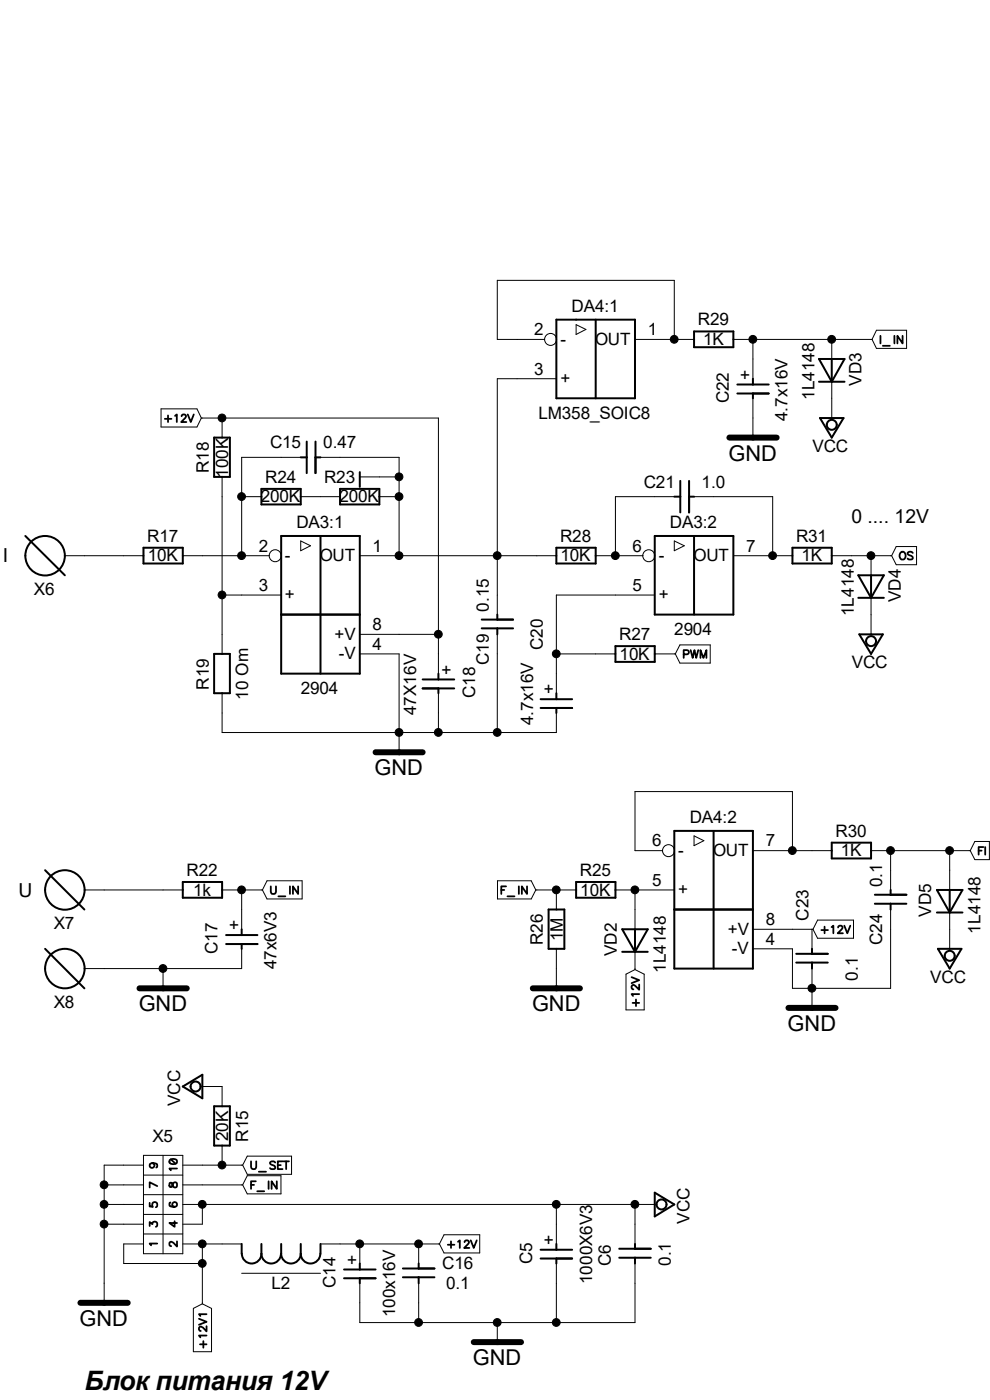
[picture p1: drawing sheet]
<svg xmlns="http://www.w3.org/2000/svg" width="210mm" height="297mm" viewBox="0 0 210 297" stroke-linecap="round" stroke-linejoin="round" font-family="sans-serif">
<g fill="#000" stroke="#000" stroke-width=".21">
<circle cx="143" cy="72" r=".83"/>
<circle cx="159.7" cy="72" r=".83"/>
<circle cx="176.4" cy="72" r=".83"/>
<circle cx="47.1" cy="88.7" r=".83"/>
<circle cx="51.2" cy="105.3" r=".83"/>
<circle cx="51.2" cy="117.9" r=".83"/>
<circle cx="84.6" cy="117.9" r=".83"/>
<circle cx="84.6" cy="101.2" r=".83"/>
<circle cx="84.6" cy="105.3" r=".83"/>
<circle cx="105.5" cy="117.9" r=".83"/>
<circle cx="130.5" cy="117.9" r=".83"/>
<circle cx="163.9" cy="117.9" r=".83"/>
<circle cx="184.8" cy="117.9" r=".83"/>
<circle cx="47.1" cy="126.2" r=".83"/>
<circle cx="93" cy="134.6" r=".83"/>
<circle cx="118" cy="138.7" r=".83"/>
<circle cx="84.6" cy="155.4" r=".83"/>
<circle cx="93" cy="155.4" r=".83"/>
<circle cx="105.5" cy="155.4" r=".83"/>
<circle cx="51.2" cy="188.8" r=".83"/>
<circle cx="118" cy="188.8" r=".83"/>
<circle cx="134.7" cy="188.8" r=".83"/>
<circle cx="168.1" cy="180.4" r=".83"/>
<circle cx="188.9" cy="180.4" r=".83"/>
<circle cx="201.4" cy="180.4" r=".83"/>
<circle cx="34.6" cy="205.5" r=".83"/>
<circle cx="172.2" cy="209.7" r=".83"/>
<circle cx="22.1" cy="259.7" r=".83"/>
<circle cx="22.1" cy="251.4" r=".83"/>
<circle cx="22.1" cy="255.5" r=".83"/>
<circle cx="42.9" cy="255.5" r=".83"/>
<circle cx="47.1" cy="247.2" r=".83"/>
<circle cx="118" cy="255.5" r=".83"/>
<circle cx="134.7" cy="255.5" r=".83"/>
<circle cx="42.9" cy="263.9" r=".83"/>
<circle cx="42.9" cy="268" r=".83"/>
<circle cx="76.3" cy="263.9" r=".83"/>
<circle cx="88.8" cy="263.9" r=".83"/>
<circle cx="88.8" cy="280.6" r=".83"/>
<circle cx="105.5" cy="280.6" r=".83"/>
<circle cx="118" cy="280.6" r=".83"/>
</g>
<g fill="none" stroke="#000" stroke-width=".21">
<path d="M115.5 72h-10v-12.5h37.5v12.5M122.2 68.9l2.1 1-2.1 1.1zM134.7 72h12.5M155.6 72h29.4M159.7 72v8.3M176.4 72v4.2M185.9 70.1h6.4v3.8h-6.4l-.9-1.9zM34.2 86.7h7.6l.9 2-.9 1.9h-7.6zM42.7 88.7h50.3v54.2M47.1 88.7v4.1M63.8 97h-12.5v20.9M68 97h16.7v20.9"/>
<path d="M118 80.3h-12.5v50.1M159.7 84.5v8.3M176.4 80.3v8.4M13.8 117.9h16.6M38.8 117.9h18.3M47.1 101.2v37.5M51.3 105.4h4.2M63.8 105.4h8.3M63.8 114.8l2.1 1-2.1 1zM76.3 117.9h41.7M76.3 101.2h8.4M80.5 105.4h4.2"/>
<path d="M126.4 117.9h10M143 105.4h-12.4v12.5M143 114.8l2.2 1-2.2 1zM147.2 105.4h16.7v12.5M155.6 117.9h12.5M176.4 117.9h12.7M184.8 117.9v4.1M190.1 116h4.3v3.8h-4.3l-1-1.9zM47.1 126.2h12.5M76.3 138.7h8.4v20.9M76.3 134.6h16.7M105.5 134.6v20.8"/>
<path d="M118 138.7h12.6M138.9 126.2h-20.9v20.9M138.9 138.7h4.4M144.2 136.8h6.5v3.9h-6.5l-.9-2zM184.8 126.2v8.4M47.1 147.1v8.3h70.9v-4.1M93 147.1v8.3M147.2 177.3l2.1 1.1-2.1 1zM206.8 178.5h3.1v3.9h-3.1l-1-1.9zM17.9 188.8h20.9M47.1 188.8h8.6M51.3 188.8v8.3"/>
<path d="M56.6 186.9h7.5v3.8h-7.5l-.9-1.9zM105.5 186.9h7.2l1 1.9-1 1.9h-7.2zM113.7 188.8h8.5M118 188.8v4.2M130.6 188.8h12.4M134.7 188.8v8.3M140.5 180.5h-5.8v-12.6h33.4v12.6M159.7 197.1h12.8M159.7 180.5h16.7M172.3 197.1v4.2M173.4 195.2h7.7v3.9h-7.7l-.9-2zM184.8 180.5h21"/>
<path d="M188.9 180.5v8.3M188.9 193v16.7h-20.8v-8.4h-8.4M201.5 180.5v8.3M201.5 193v8.3M34.6 205.5v4.2M51.3 201.3v4.2h-33.4M118 201.3v8.4M132.8 206.7l1.9-1 2 1v7.5h-3.9zM134.7 201.3v4.4M172.3 205.5v8.3M42.9 230.5h4.2v4.2M22.1 255.5h8.3"/>
<path d="M22.1 259.7h8.3M22.1 251.4h8.3M30.4 247.2h-8.3v29.2M30.4 245.1h8.4v20.9h-8.4zM30.4 253.4h8.4M30.4 249.3h8.4M30.4 257.6h8.4M34.6 245.1v20.9M38.8 255.5h100.1M38.8 247.2h12.7M38.8 251.4h12.7M42.9 255.5v4.2h-4.1"/>
<path d="M47.1 243v4.2M52.5 245.3h9.3v3.8h-9.3l-1-1.9zM52.5 249.4h7.1v3.9h-7.1l-1-1.9zM118 255.5v8.4M134.7 255.5v8.4M30.4 263.9h-4.2v4.2h16.7M30.4 261.8h8.4M38.8 263.9h12.5M41 277.6l1.9-1 2 1v9.2h-3.9zM42.9 263.9v12.7M51.3 270.1h16.7M68 263.9h25.2"/>
<path d="M76.3 263.9v4.2M88.8 263.9v4.2M88.8 272.2v8.4M94.2 262h7.6v3.8h-7.6l-1-1.9zM118 268.1v12.5M134.7 268.1v12.5h-58.4v-8.4M105.5 280.6v4.1"/>
<circle cx="116.8" cy="72" r="1.27"/>
<circle cx="58.4" cy="117.9" r="1.27"/>
<circle cx="137.6" cy="117.9" r="1.27"/>
<circle cx="141.8" cy="180.5" r="1.27"/>
</g>
<g fill="none" stroke="#000" stroke-width=".38">
<path d="M186.8 71.2v1.7M187.3 73.4h1.5M189.7 71.2v1.7M191.5 71.2v1.7l-1.1-1.7v1.7M35 88.9h1.4M35.6 88.1v1.4M37.1 88.2l.4-.3v1.6M38.5 88.3l.3-.4 .6 .2a.5 .5 0 0 1-.2 .7l-.8 .7h1.1M39.8 87.9l.7 1.6 .6-1.6M191 117.3l.2-.2a.8 .8 0 0 1 .9 .4 .8 .8 0 0 1-.2 1l-.1 .2a.8 .8 0 0 1-1-.4 .8 .8 0 0 1 .2-1zM193.6 117.3a.6 .6 0 0 0-.6-.3 .6 .6 0 0 0-.5 .5l1.1 .7-.1 .5h-.6l-.4-.2M145 138.8l1-.1 .1-.2-.1-.4-.2-.2h-.8v1.7"/>
<path d="M146.5 137.9l.4 1.7 .4-1.7 .4 1.7 .4-1.7M148.6 139.6v-1.7l.6 1.7 .7-1.7v1.7M208.6 179.7h-1v1.6M209 179.7v1.6M57.4 188v1.2a.56 .56 0 0 0 .6 .5 .56 .56 0 0 0 .5-.5v-1.2M59.1 190.2h1.4M61.5 188v1.7M63.2 188v1.7l-1.1-1.7v1.7M106.3 188.8h.7M107.4 188h-1.1v1.7M107.7 190.2h1.4M110.1 188v1.7"/>
<path d="M111.8 188v1.7l-1.1-1.7v1.7M174.2 197.3h1.4M174.9 196.6v1.4M176.4 196.7l.4-.3v1.6M177.8 196.8l.3-.4 .5 .1a.5 .5 0 0 1-.1 .7l-.8 .8h1.1M179.1 196.4l.6 1.6 .7-1.6M207.6 180.5h.6M134 207.3l1.6 .6-1.6 .7M134.2 212.8h1.4M134.9 212v1.4M135.6 210.9h-1.6l.3 .4M135.6 208.9v1.1l-.8-.8a.5 .5 0 0 0-.7-.2l-.1 .6 .4 .3"/>
<path d="M31.7 255.2v.7l.7 .1a.58 .58 0 0 1 0-.8 .58 .58 0 0 1 .9 .1 .58 .58 0 0 1-.2 .8M32.3 246.8a.51 .51 0 0 1 .4 .7 .51 .51 0 0 1-.8 .2 .51 .51 0 0 1 .1-.9h.3a.75 .75 0 0 1 1.1 .6l-.3 .3M33.4 251.6l-1.7-.8v1.1M36 251v.8a.33 .33 0 0 0 .5-.2l.2-.5a.44 .44 0 0 1 .5-.3 .44 .44 0 0 1 .3 .4v.3a.47 .47 0 0 1-.5 .5 .47 .47 0 0 1-.4-.5l-.1-.4a.33 .33 0 0 0-.5-.1zM36 246.1a1.02 1.02 0 0 1 1.5 .2v.2a.92 .92 0 0 1-1.6 0zM36.2 255.1l-.2 .1a.58 .58 0 0 0 .2 .7 .91 .91 0 0 0 1.3-.3 .5 .5 0 0 0-.4-.6 .5 .5 0 0 0-.6 .5 .5 .5 0 0 0 .5 .5M36.2 246l1.1 .9M37 259.1v1.2l-1.1-.8h1.6M37.5 247.9h-1.6l.3 .4M53.3 246.4v1.2a.56 .56 0 0 0 .5 .4 .56 .56 0 0 0 .6-.4v-1.2M53.3 251.4h.6M54.3 250.6h-1v1.6"/>
<path d="M54.6 252.7h1.4M54.9 248.6h1.5M57 250.6v1.6M58.4 246.6a.6 .6 0 0 0-.6-.2 .6 .6 0 0 0-.5 .4l1.1 .8-.1 .4h-.6l-.4-.2M58.7 250.6v1.6l-1.1-1.6v1.6M58.9 247.2h.7M59.9 246.4h-1v1.6h1M60.2 246.4h1.1M60.7 246.4v1.6M31.7 260.1v-.9l.6 .5a.55 .55 0 0 1 .9-.4 .55 .55 0 0 1-.1 1M33.4 263.8h-1.7l.3 .4M37.5 263.4v1.1l-.7-.8-.6-.3-.2 .2-.1 .5 .4 .3"/>
<path d="M42.2 279.8l1.6 .6-1.6 .7M43.8 278.8h-1.6l.3 .4M95 264.1h1.4M95.7 263.4v1.4M97.2 263.4l.3-.3v1.7M98.6 263.5l.2-.4 .6 .2a.5 .5 0 0 1-.2 .7l-.7 .8h1.1M99.9 263.1l.6 1.7 .6-1.7M42.4 285.2h1.4M43.1 284.5v1.4M43.8 281.3v1.1l-.7-.8-.6-.2-.3 .3v.4l.4 .3M43.8 283.3h-1.6l.3 .4"/>
</g>
<g fill="none" stroke="#000" stroke-width=".42">
<path d="M118 67.8h16.7v16.7h-16.7zM126.4 67.8v16.7M147.2 70.3h8.4v3.4h-8.4zM173.7 76.2h5.5l-2.8 4.8zM176.4 76.2v4.8M45.4 92.8h3.4v8.4h-3.4zM63.8 97h1.3M65.1 93.7v6.7M66.9 93.7v6.7M66.9 97h1.1M156.4 83.5h6.7M156.4 81.6h6.7"/>
<path d="M159.7 80.3v1.3M159.7 83.5v1M173.7 81h5.5M173.9 88.7h5l-2.5 4.1zM5.4 113.7l8.4 8.3M30.4 116.2h8.4v3.3h-8.4zM55.5 103.7h8.3v3.3h-8.3zM59.6 113.7h16.7v29.2h-16.7zM68 113.7v29.2M72.1 103.7h8.4v3.3h-8.4zM76.3 100.2v3.1M118 116.2h8.4v3.3h-8.4z"/>
<path d="M138.9 113.7h16.7v16.7h-16.7zM143 105.4h1.3M144.3 102v6.7M146.2 102v6.7M146.2 105.4h1M147.2 113.7v16.7M168.1 116.2h8.3v3.3h-8.3zM45.4 138.7h3.4v8.4h-3.4zM59.6 130.4h16.7M102.2 131.4h6.6M102.2 133.3h6.6M105.5 130.4v1"/>
<path d="M105.5 133.3v1.3M130.6 137.1h8.3v3.3h-8.3zM182.1 122h5.4l-2.7 4.8zM182.1 126.8h5.4M182.3 134.6h5l-2.5 4.1zM184.8 122v4.8M89.7 146h6.7M89.7 144.1h6.7M93 142.9v1.2M93 146v1.1M114.7 150.2h6.7M114.7 148.3h6.7"/>
<path d="M118 147.1v1.2M118 150.2v1.1M143 176.3h16.7v29.2h-16.7zM151.4 176.3v29.2M176.4 178.8h8.4v3.3h-8.4zM9.6 184.6l8.3 8.4M38.8 187.1h8.3v3.4h-8.3zM48 198.4h6.6M51.3 197.1v1.3M116.4 193h3.3v8.3h-3.3zM122.2 187.1h8.4v3.4h-8.4zM132 197.1h5.4l-2.7 4.8z"/>
<path d="M134.7 197.1v4.8M143 193h16.7M185.6 189.8h6.7M185.6 191.7h6.7M188.9 188.8v1M188.9 191.7v1.3M198.8 188.8h5.4l-2.7 4.8zM198.8 193.6h5.4M201.5 188.8v4.8M9.6 201.3l8.3 8.4M48 200.3h6.6M51.3 200.3v1"/>
<path d="M132 201.9h5.4M168.9 202.4h6.7M168.9 204.2h6.7M172.3 201.3v1.1M172.3 204.2v1.3M199 201.3h5l-2.5 4.2zM38.8 230.5l4.1-2.5v5zM45.4 234.7h3.4v8.3h-3.4zM138.9 253l4.1 2.5-4.1 2.6zM51.3 263.9a3.9 3.9 0 0 0 .6 3.5 2.07 2.07 0 0 0 2.3 .5 2.07 2.07 0 0 0 1.3-1.9M55.5 263.9v2.1M55.5 266a2.07 2.07 0 0 0 2 2.1 2.07 2.07 0 0 0 2.1-2.1"/>
<path d="M59.6 263.9a3.7 3.7 0 0 0 .7 3.5 2.07 2.07 0 0 0 2.2 .5 2.07 2.07 0 0 0 1.3-1.9M63.8 263.9v2.1M63.8 266a2.07 2.07 0 0 0 2.1 2.1 2.07 2.07 0 0 0 2-2.1M68 263.9v2.1M73 271.2h6.7M73 269.3h6.7M76.3 268.1v1.2M76.3 271.2v1M85.5 269.1h6.7M85.5 271h6.7M88.8 268.1v1M88.8 271v1.2"/>
<path d="M114.7 267h6.7M114.7 265.1h6.7M118 263.9v1.2M118 267v1.1M131.4 264.9h6.6M131.4 266.8h6.6M134.7 263.9v1M134.7 266.8v1.3"/>
<circle cx="176.4" cy="90.1" r="1.06"/>
<circle cx="9.6" cy="117.9" r="4.2"/>
<circle cx="184.8" cy="136" r="1.06"/>
<circle cx="13.8" cy="188.8" r="4.2"/>
<circle cx="13.8" cy="205.5" r="4.2"/>
<circle cx="201.5" cy="202.8" r="1.06"/>
<circle cx="41.5" cy="230.5" r="1.06"/>
<circle cx="140.3" cy="255.5" r="1.06"/>
</g>
<path d="M154.7 92.8h10.1M79.7 159.6h10M29.6 209.7h10M113 209.7h10M167.3 213.8h9.9M17.1 276.4h10M100.5 284.7h10" fill="none" stroke="#000" stroke-width="1.3"/>
<text font-size="5.7" x="17.9" y="295">Блок питания 12V</text>
<g font-size="4.6">
<text x="154.6" y="97.7">GND</text>
<text x="79.5" y="164.5">GND</text>
<text x="29.4" y="214.5">GND</text>
<text x="112.9" y="214.5">GND</text>
<text x="167.1" y="218.7">GND</text>
<text x="16.9" y="281.3">GND</text>
<text x="100.3" y="289.6">GND</text>
</g>
<g font-size="4.1">
<text x="180.6" y="110.9">0 .... 12V</text>
<text x=".6" y="119.3">I</text>
<text x="3.9" y="190.2">U</text>
</g>
<g font-size="3.7">
<text x="159.4" y="80.6" transform="rotate(-90 159.4 80.6)">+</text>
<text x="96" y="143.2" transform="rotate(-90 96 143.2)">+</text>
<text x="117.7" y="147.3" transform="rotate(-90 117.7 147.3)">+</text>
<text x="50.9" y="197.4" transform="rotate(-90 50.9 197.4)">+</text>
<text x="76" y="268.3" transform="rotate(-90 76 268.3)">+</text>
<text x="117.7" y="264.1" transform="rotate(-90 117.7 264.1)">+</text>
</g>
<g font-size="3.6">
<text x="113.3" y="71.1">2</text>
<text x="121.2" y="66.1">DA4:1</text>
<text x="137.4" y="71.1">1</text>
<text x="148" y="69">R29</text>
<text x="118.9" y="73.2">-</text>
<text x="126.2" y="73.2">OUT</text>
<text x="149.1" y="73.2">1K</text>
<text x="113.3" y="79.5">3</text>
<text x="118.9" y="81.5">+</text>
<text x="182.8" y="81.8" transform="rotate(-90 182.8 81.8)">VD3</text>
<text x="114.2" y="88.9">LM358_SOIC8</text>
<text x="154.6" y="85.6" transform="rotate(-90 154.6 85.6)">C22</text>
<text x="167.1" y="89.4" transform="rotate(-90 167.1 89.4)">4.7x16V</text>
<text x="172.8" y="84.8" transform="rotate(-90 172.8 84.8)">1L4148</text>
<text x="57.3" y="95.1">C15</text>
<text x="68.6" y="95.1">0.47</text>
<text x="172.3" y="95.9">VCC</text>
<text x="44.3" y="100.4" transform="rotate(-90 44.3 100.4)">R18</text>
<text x="48.4" y="101.3" transform="rotate(-90 48.4 101.3)">100K</text>
<text x="55.3" y="106.6">200K</text>
<text x="56.3" y="102.4">R24</text>
<text x="68.7" y="102.4">R23</text>
<text x="72" y="106.6">200K</text>
<text x="136.6" y="103.5">C21</text>
<text x="148.8" y="103.5">1.0</text>
<text x="62.9" y="112">DA3:1</text>
<text x="142.1" y="112">DA3:2</text>
<text x="31.2" y="114.9">R17</text>
<text x="31.3" y="119.1">10K</text>
<text x="54.9" y="117">2</text>
<text x="60.5" y="119">-</text>
<text x="67.8" y="119">OUT</text>
<text x="79" y="117">1</text>
<text x="118.8" y="114.9">R28</text>
<text x="118.9" y="119.1">10K</text>
<text x="134.2" y="117">6</text>
<text x="139.7" y="119">-</text>
<text x="147.1" y="119">OUT</text>
<text x="158.3" y="117">7</text>
<text x="168.9" y="114.9">R31</text>
<text x="170" y="119.1">1K</text>
<text x="54.9" y="125.3">3</text>
<text x="134.2" y="125.3">5</text>
<text x="7.2" y="126.2">X6</text>
<text x="60.5" y="127.4">+</text>
<text x="103.7" y="129.8" transform="rotate(-90 103.7 129.8)">0.15</text>
<text x="139.7" y="127.4">+</text>
<text x="181.1" y="130.7" transform="rotate(-90 181.1 130.7)">1L4148</text>
<text x="191.1" y="127.7" transform="rotate(-90 191.1 127.7)">VD4</text>
<text x="71" y="135.7">+V</text>
<text x="79" y="133.7">8</text>
<text x="79" y="137.8">4</text>
<text x="115.2" y="137.9" transform="rotate(-90 115.2 137.9)">C20</text>
<text x="131.4" y="135.8">R27</text>
<text x="143" y="134.7">2904</text>
<text x="71.9" y="139.9">-V</text>
<text x="103.7" y="141.1" transform="rotate(-90 103.7 141.1)">C19</text>
<text x="131.4" y="140">10K</text>
<text x="180.7" y="141.8">VCC</text>
<text x="44.3" y="146.3" transform="rotate(-90 44.3 146.3)">R19</text>
<text x="52.6" y="148.4" transform="rotate(-90 52.6 148.4)">10 Om</text>
<text x="63.8" y="147.3">2904</text>
<text x="100.8" y="148.2" transform="rotate(-90 100.8 148.2)">C18</text>
<text x="88.3" y="151.7" transform="rotate(-90 88.3 151.7)">47X16V</text>
<text x="113.1" y="153.8" transform="rotate(-90 113.1 153.8)">4.7x16V</text>
<text x="138.3" y="179.6">6</text>
<text x="146.3" y="174.6">DA4:2</text>
<text x="162.5" y="179.6">7</text>
<text x="177.2" y="177.5">R30</text>
<text x="39.6" y="185.8">R22</text>
<text x="123" y="185.8">R25</text>
<text x="143.9" y="181.6">-</text>
<text x="151.3" y="181.6">OUT</text>
<text x="178.4" y="181.7">1K</text>
<text x="41" y="190">1k</text>
<text x="123.1" y="190">10K</text>
<text x="138.3" y="187.9">5</text>
<text x="143.9" y="189.9">+</text>
<text x="187.2" y="188.3" transform="rotate(-90 187.2 188.3)">0.1</text>
<text x="11.4" y="197.1">X7</text>
<text x="162.5" y="196.3">8</text>
<text x="171.5" y="195.3" transform="rotate(-90 171.5 195.3)">C23</text>
<text x="197.6" y="194.5" transform="rotate(-90 197.6 194.5)">VD5</text>
<text x="46.1" y="202.4" transform="rotate(-90 46.1 202.4)">C17</text>
<text x="115.2" y="200.5" transform="rotate(-90 115.2 200.5)">R26</text>
<text x="119.4" y="199.7" transform="rotate(-90 119.4 199.7)">1M</text>
<text x="130.9" y="202.8" transform="rotate(-90 130.9 202.8)">VD2</text>
<text x="154.4" y="198.3">+V</text>
<text x="155.3" y="202.4">-V</text>
<text x="162.5" y="200.4">4</text>
<text x="187.2" y="200.5" transform="rotate(-90 187.2 200.5)">C24</text>
<text x="208" y="198.1" transform="rotate(-90 208 198.1)">1L4148</text>
<text x="58.6" y="205.7" transform="rotate(-90 58.6 205.7)">47x6V3</text>
<text x="141.3" y="206.4" transform="rotate(-90 141.3 206.4)">1L4148</text>
<text x="181.9" y="208.1" transform="rotate(-90 181.9 208.1)">0.1</text>
<text x="197.4" y="208.6">VCC</text>
<text x="11.4" y="213.9">X8</text>
<text x="38.2" y="234.6" transform="rotate(-90 38.2 234.6)">VCC</text>
<text x="32.3" y="242.2">X5</text>
<text x="48.4" y="242.1" transform="rotate(-90 48.4 242.1)">20K</text>
<text x="52.6" y="242.2" transform="rotate(-90 52.6 242.2)">R15</text>
<text x="146.3" y="259.6" transform="rotate(-90 146.3 259.6)">VCC</text>
<text x="93.8" y="269.3">C16</text>
<text x="112.9" y="268.1" transform="rotate(-90 112.9 268.1)">C5</text>
<text x="129.6" y="268.6" transform="rotate(-90 129.6 268.6)">C6</text>
<text x="142.3" y="268.6" transform="rotate(-90 142.3 268.6)">0.1</text>
<text x="57.6" y="273.4">L2</text>
<text x="71.2" y="273.3" transform="rotate(-90 71.2 273.3)">C14</text>
<text x="94.6" y="273.4">0.1</text>
<text x="125.6" y="272.5" transform="rotate(-90 125.6 272.5)">1000X6V3</text>
<text x="83.9" y="279.5" transform="rotate(-90 83.9 279.5)">100x16V</text>
</g>
</svg>
